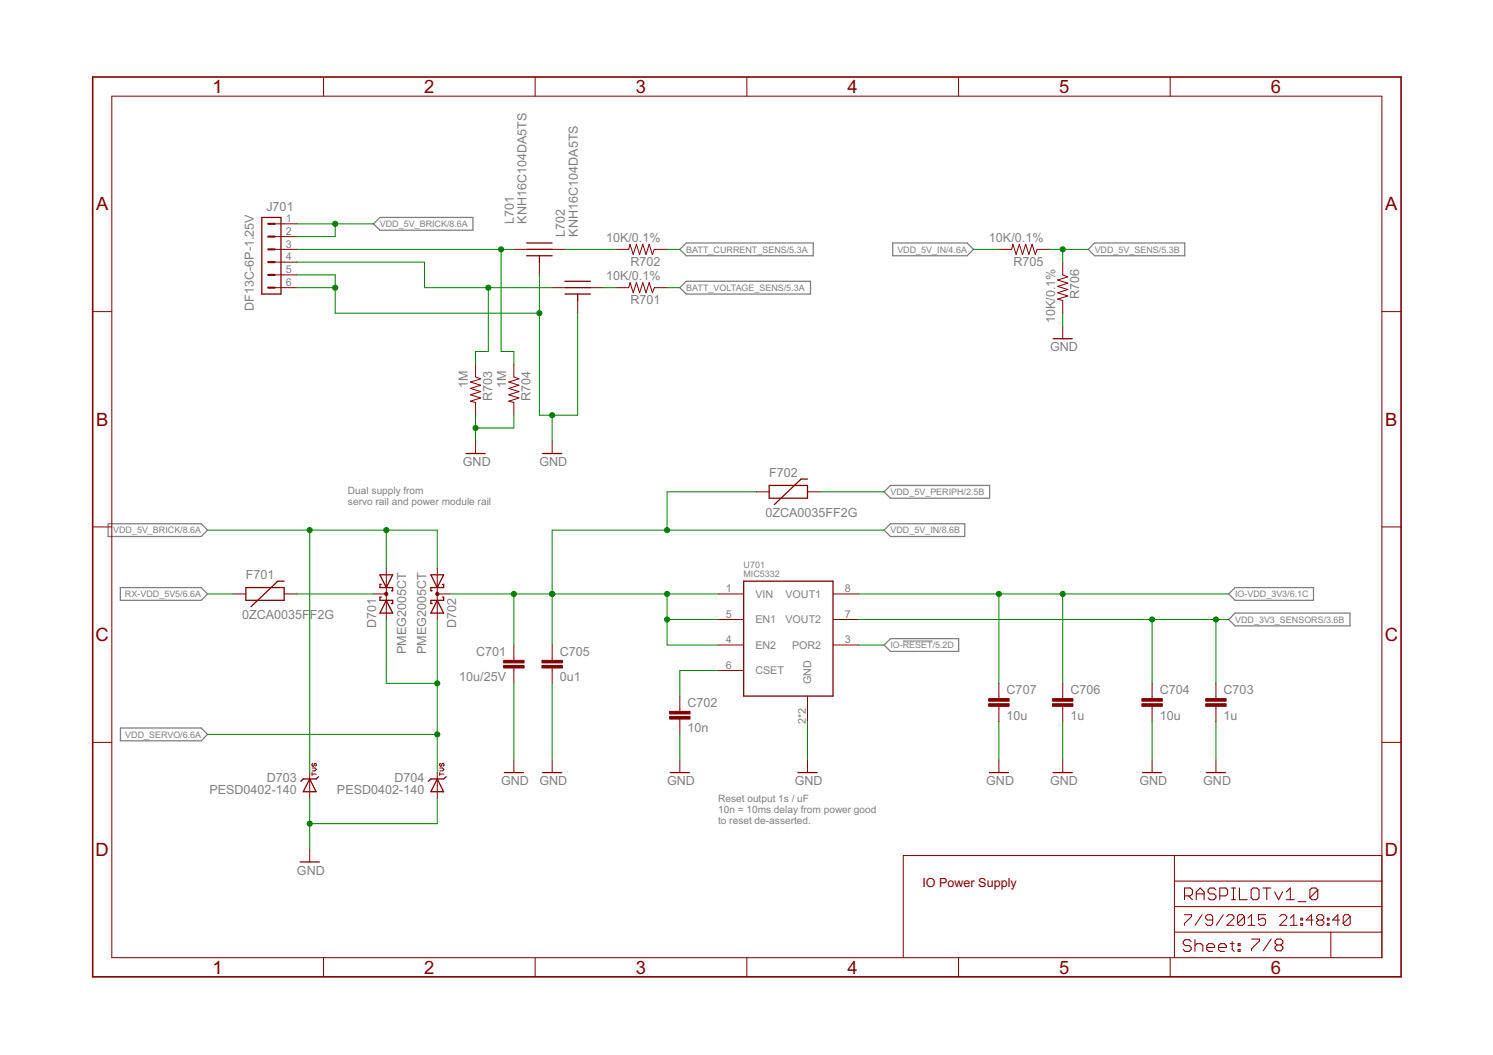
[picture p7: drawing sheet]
<svg xmlns="http://www.w3.org/2000/svg" width="297mm" height="210mm" viewBox="0 0 297 210" stroke-linecap="round" stroke-linejoin="round" font-family="sans-serif">
<g fill="none" stroke="#808080" stroke-width=".25">
<path d="M74.3 44.5l1.3-1.2h18.5v2.5h-18.5zM135.3 49.6l1.2-1.3h25.3v2.6h-25.3zM135.3 57.2l1.2-1.2h24.7v2.5h-24.7zM177.6 48.3h14.8l1.3 1.3-1.3 1.3h-14.8zM216.5 49.6l1.3-1.3h17.9v2.6h-17.9zM175.9 97.9l1.3-1.3h19.7v2.5h-19.7zM21.5 104.2h18.5l1.3 1.3-1.3 1.2h-18.5zM23.9 116.9h16.1l1.3 1.3-1.3 1.2h-16.1zM175.9 105.5l1.3-1.3h14.7v2.5h-14.7zM244.5 118.2l1.2-1.3h15.6v2.5h-15.6zM175.9 128.3l1.3-1.2h13.5v2.5h-13.5zM244.5 123.3l1.2-1.3h22.9v2.5h-22.9z"/>
<path d="M24 144.8h16l1.3 1.3-1.3 1.3h-16z"/>
</g>
<path d="M179.6 127.5h6" fill="none" stroke="#808080" stroke-width=".2"/>
<g fill="none" stroke="#800000" stroke-width=".2">
<path d="M22.2 19.1h252.7v171.4h-252.7zM64.4 15.3v3.8M106.5 15.3v3.8M148.6 15.3v3.8M190.7 15.3v3.8M232.8 15.3v3.8M54.6 44.5h4.5M54.6 47.1h4.5M54.6 49.6h4.5M54.6 52.2h4.5M54.6 54.7h4.5M54.6 57.2h4.5"/>
<path d="M102.2 49.6h2.6M107.3 52.2v2.5M109.9 49.6h2.5M109.9 57.2h2.5M114.9 59.8v2.5M117.5 57.2h2.5M122.6 49.6h2.5l.2-1 .7 2 .6-2 .7 2 .6-2 .6 2 .7-2 .6 2 .4-1h2.5M122.6 57.2h2.5l.2-1 .7 2.1 .6-2.1 .7 2.1 .6-2.1 .6 2.1 .7-2.1 .6 2.1 .4-1.1h2.5M198.7 49.6h2.6l.2-1 .7 2 .6-2 .6 2 .7-2 .6 2 .6-2 .7 2 .4-1h2.5M211.4 52.2v2.5l1 .4-2 .6 2 .6-2 .7 2 .6-2 .7 2 .6-2 .6 1 .3v2.5M18.4 62h3.8M94.6 72.5v2.5l1 .4-2 .6 2 .6-2 .7 2 .6-2 .6 2 .7-2 .6 1 .3v2.5"/>
<path d="M102.2 72.5v2.5l1.1 .4-2.1 .6 2.1 .6-2.1 .7 2.1 .6-2.1 .6 2.1 .7-2.1 .6 1 .3v2.5M211.4 64.9v2.5M274.9 62h3.8M94.6 87.7v2.5M109.9 87.7v2.5M150.5 97.9h2.5M160.7 97.9h2.5M18.4 104.8h3.8M46.4 118.2h2.5M56.5 118.2h2.6M74.3 118.2h2.6M76.9 113.1v10.2"/>
<path d="M87 118.2h2.5M87 113.1v10.2M142.9 118.2h5.1M165.7 118.2h5.1M274.9 104.8h3.8M102.2 128.3v3.1M102.2 132.9v3.1M109.9 128.3v3.1M109.9 132.9v3.1M135.3 138.5v3M142.9 123.3h5.1M142.9 128.3h5.1"/>
<path d="M142.9 133.4h5.1M160.7 138.5v5.1M165.7 123.3h5.1M165.7 128.3h5.1M198.7 136v3M211.4 136v3M229.2 136v3M241.9 136v3M18.4 147.7h3.8M61.6 153.7v5.1M62.1 154h.8M62.1 152.8h.6l.2 .3-.2 .3h-.6"/>
<path d="M62.1 153.7v.6M62.2 151.9l-.1 .4 .3 .1 .1-.4 .3-.1 .1 .1-.1 .4M87 153.7v5.1M87.5 154h.8M87.5 153.7v.6M87.5 152.8h.6l.2 .3-.2 .3h-.6M87.6 151.9l-.1 .4 .3 .1 .1-.4 .3-.1 .1 .1-.1 .4M102.2 151.2v2.5M109.9 151.2v2.5M135.3 143.1v3M135.3 151.2v2.5M160.7 151.2v2.5"/>
<path d="M198.7 140.5v3.1M198.7 151.2v2.5M211.4 140.5v3.1M211.4 151.2v2.5M229.2 140.5v3.1M229.2 151.2v2.5M241.9 140.5v3.1M241.9 151.2v2.5M274.9 147.7h3.8M61.6 169v2.5M233.7 170.2v20.3M233.7 175.3h41.2"/>
<path d="M274.9 170.2h-95.2v20.3M64.4 190.5v3.9M106.5 190.5v3.9M148.6 190.5v3.9M190.7 190.5v3.9M232.8 190.5v3.9M233.7 185.5h41.2M233.7 180.4h41.2M235.6 182h1.5v.4l-1.5 1.3v.4M239.2 182l-1.4 2.1M241.3 183h-1.1l-.3-.3v-.3l.3-.4h.7l.4 .4v1.3l-.4 .4h-.7l-.3-.4M243.4 182l-1.4 2.1"/>
<path d="M244.1 182.4l.3-.4h.7l.4 .4v.3l-1.4 1.4h1.4M247.6 182.4l-.4-.4h-.7l-.3 .4v1.3M247.6 182.4v1.3l-.4 .4h-.7l-.3-.4M247.6 182.4l-1.4 1.3M248.3 184.1h1.4M248.3 182.7l.7-.7v2.1M251.8 182h-1.4v1l.7-.3h.3l.4 .3v.7l-.4 .4h-.7l-.3-.4M254.6 182.4l.4-.4h.7l.3 .4v.3l-1.4 1.4h1.4M256.7 184.1h1.4M256.7 182.7l.7-.7v2.1M258.8 183.7h.4v.4h-.4zM258.8 182.7h.4v.3h-.4z"/>
<path d="M261.3 183h-1.4l1-1v2.1M262.3 183l-.3-.3v-.3l.3-.4h.7l.4 .4v.3l-.4 .3M262.3 183l-.3 .4v.3l.3 .4h.7l.4-.4v-.3l-.4-.4M262.3 183h.7M264.1 183.7h.3v.4h-.3zM264.1 182.7h.3v.3h-.3zM264.8 185.5v5M266.5 183h-1.4l1.1-1v2.1M268.6 182.4l-.3-.4h-.7l-.4 .4v1.3M268.6 182.4v1.3l-.3 .4h-.7l-.4-.4M268.6 182.4l-1.4 1.3"/>
</g>
<g fill="none" stroke="#800000" stroke-width=".21">
<path d="M235.7 178.2h1.1l.4-.4v-.7l-.4-.4h-1.1v2.3M236.5 178.2l.7 .8M238 179v-1.5l.8-.8 .8 .8v1.5M238 177.8h1.6M241.9 177.1l-.4-.4h-.8l-.4 .4v.4l.4 .3h.8l.4 .4v.4l-.4 .4h-.8l-.4-.4M242.7 178.2h1.2l.3-.4v-.7l-.3-.4h-1.2v2.3M245 176.7h.8M245 179h.8M245.4 176.7v2.3M246.6 176.7v2.3h1.5M249.3 176.7h.8l.4 .4v1.5l-.4 .4h-.8l-.4-.4v-1.5zM251.2 176.7h1.6"/>
<path d="M252 176.7v2.3M253.6 177.5l.8 1.5 .8-1.5M255.9 179h1.6M255.9 177.5l.8-.8v2.3M258.3 179.4h1.5M262.2 177.1l-.4-.4h-.8l-.4 .4v1.5M262.2 177.1v1.5l-.4 .4h-.8l-.4-.4M262.2 177.1l-1.6 1.5M237 187.3l-.4-.3h-.8l-.4 .3v.4l.4 .4h.8l.4 .4v.4l-.4 .4h-.8l-.4-.4M237.7 187v2.3M237.7 188.1l.4-.4h.8l.4 .4v1.2M240.1 188.5h1.6v-.4l-.4-.4h-.8l-.4 .4v.8l.4 .4h.8"/>
<path d="M242.4 188.5h1.6v-.4l-.4-.4h-.8l-.4 .4v.8l.4 .4h.8M244.8 187.7h.8M245.2 187.3v1.6l.4 .4M246.3 187.7h.4v.4h-.4zM246.3 188.9h.4v.4h-.4zM249 186.8h1.6v.4l-1.6 1.6v.4M252.9 186.8l-1.6 2.4M254.1 188l-.4-.4v-.4l.4-.4h.7l.4 .4v.4l-.4 .4M254.1 188l-.4 .4v.4l.4 .4h.7l.4-.4v-.4l-.4-.4M254.1 188h.7"/>
</g>
<path d="M18.4 15.3h260.3v179.1h-260.3z" fill="none" stroke="#800000" stroke-width=".32"/>
<g fill="#800000" stroke="#800000" stroke-width=".2">
<path d="M133.2 142.6h4.1v.5h-4.1z"/>
<path d="M133.2 141.5h4.1v.5h-4.1z"/>
<path d="M100.2 132.4h4.1v.5h-4.1z"/>
<path d="M100.2 131.4h4.1v.5h-4.1z"/>
<path d="M239.9 140h4v.5h-4z"/>
<path d="M239.9 139h4v.5h-4z"/>
<path d="M227.2 140h4v.5h-4z"/>
<path d="M227.2 139h4v.5h-4z"/>
<path d="M107.8 132.4h4.1v.5h-4.1z"/>
<path d="M107.8 131.4h4.1v.5h-4.1z"/>
<path d="M209.4 140h4.1v.5h-4.1z"/>
<path d="M209.4 139h4.1v.5h-4.1z"/>
<path d="M196.7 140h4.1v.5h-4.1z"/>
<path d="M196.7 139h4.1v.5h-4.1z"/>
</g>
<g fill="none" stroke="#800000" stroke-width=".25">
<path d="M52.1 43.3h3.8v15.2h-3.8zM104.8 50.9h5.1M104.8 48.3h5.1M104.8 49.6h5.1M107.3 50.9v1.3M112.4 58.5h5.1M112.4 56h5.1M112.4 57.2h5.1M114.9 58.5v1.3M209.5 67.4h3.8M92.7 90.2h3.8M107.9 90.2h3.9"/>
<path d="M153 96.6h7.7v2.5h-7.7zM160.7 95.3h-1.3l-5.3 5.1M48.9 116.9h7.6v2.5h-7.6zM56.5 115.6h-1.2l-5.4 5.1M75.6 114.4h2.5l-1.2 2.5zM75.8 116.3h-.2v.6h2.5v.6h-.2M75.8 118.8h-.2v.6h2.5v.7h-.2M76.9 119.4l1.2 2.6h-2.5zM85.7 114.4h2.6l-1.3 2.5zM87 119.4l1.3 2.6h-2.6zM88 116.3h.3v.6h-2.6v.6h.3M88 118.8h.3v.6h-2.6v.7h.3"/>
<path d="M148 115.6h17.7v22.9h-17.7zM61.6 155l1.3 2.5h-2.6zM63.4 154.5l-.5 .5h-2.6l-.5 .4M87 155l1.3 2.5h-2.6zM88.8 154.5l-.5 .5h-2.6l-.5 .4M100.3 153.7h3.8M107.9 153.7h3.9M133.3 153.7h3.9M158.7 153.7h3.9M196.8 153.7h3.8M209.5 153.7h3.8M227.3 153.7h3.8"/>
<path d="M240 153.7h3.8M59.7 171.5h3.8"/>
</g>
<g fill="#800000" stroke="#800000" stroke-width=".2">
<path d="M76.6 117.9l.3-.1 .2 .1v.5l-.2 .1-.3-.1z" fill-rule="evenodd"/>
<circle cx="87" cy="118.2" r=".33"/>
</g>
<path d="M53.4 44.5h1.2M53.4 47.1h1.2M53.4 49.6h1.2M53.4 52.2h1.2M53.4 54.7h1.2M53.4 57.2h1.2" fill="none" stroke="#800000" stroke-width=".42"/>
<g fill="none" stroke="#008000" stroke-width=".2">
<path d="M59.1 54.7h7.6v7.6h40.6M59.1 57.2h7.6M59.1 52.2h25.4v5h25.4M59.1 49.6h43.1M59.1 44.5h15.2M66.7 44.5v2.6h-7.6M97.2 57.2v12.7h-2.6v2.6M99.7 49.6v20.3h2.5v2.6M107.3 54.7v27.9h7.6v-20.3M112.4 49.6h10.2M120 57.2h2.6M132.7 57.2h2.6"/>
<path d="M132.7 49.6h2.6M193.7 49.6h5M208.9 49.6h7.6M211.4 49.6v2.6M211.4 62.3v2.6M94.6 82.6v5.1M102.2 82.6v2.6h-7.6M109.9 82.6v5.1M150.5 97.9h-17.8v7.6M163.2 97.9h12.7M41.3 105.5h45.7v7.6M41.3 118.2h5.1"/>
<path d="M59.1 118.2h15.2M61.6 105.5v48.2M76.9 105.5v7.6M89.5 118.2h53.4M102.2 118.2v10.1M132.7 118.2v10.1h10.2M170.8 118.2h73.7M175.9 105.5h-66v22.8M198.7 118.2v17.8M211.4 118.2v17.8M76.9 123.3v12.7h10.1M87 123.3v30.4"/>
<path d="M102.2 136v15.2M109.9 136v15.2M132.7 123.3h10.2M142.9 133.4h-7.6v5.1M170.8 128.3h5.1M170.8 123.3h73.7M229.2 123.3v12.7M241.9 123.3v12.7M41.3 146.1h45.7M61.6 158.8v10.2M87 158.8v5.1h-25.4M135.3 146.1v5.1"/>
<path d="M160.7 143.6v7.6M198.7 143.6v7.6M211.4 143.6v7.6M229.2 143.6v7.6M241.9 143.6v7.6"/>
</g>
<g fill="#008000" stroke="#008000" stroke-width=".2">
<circle cx="107.3" cy="62.3" r=".51"/>
<circle cx="109.9" cy="82.6" r=".51"/>
<circle cx="66.7" cy="57.2" r=".51"/>
<circle cx="94.6" cy="85.2" r=".51"/>
<circle cx="61.6" cy="163.9" r=".51"/>
<circle cx="87" cy="136" r=".51"/>
<circle cx="87" cy="146.1" r=".51"/>
<circle cx="132.7" cy="118.2" r=".51"/>
<circle cx="109.9" cy="118.2" r=".51"/>
<circle cx="102.2" cy="118.2" r=".51"/>
<circle cx="132.7" cy="123.3" r=".51"/>
<circle cx="132.7" cy="105.5" r=".51"/>
<circle cx="97.2" cy="57.2" r=".51"/>
<circle cx="99.7" cy="49.6" r=".51"/>
<circle cx="66.7" cy="44.5" r=".51"/>
<circle cx="76.9" cy="105.5" r=".51"/>
<circle cx="61.6" cy="105.5" r=".51"/>
<circle cx="211.4" cy="49.6" r=".51"/>
<circle cx="229.2" cy="123.3" r=".51"/>
<circle cx="241.9" cy="123.3" r=".51"/>
<circle cx="198.7" cy="118.2" r=".51"/>
<circle cx="211.4" cy="118.2" r=".51"/>
</g>
<g font-size="4.1" fill="#800000">
<text x="42.3" y="18.5">1</text>
<text x="84.4" y="18.5">2</text>
<text x="126.5" y="18.5">3</text>
<text x="168.6" y="18.5">4</text>
<text x="210.7" y="18.5">5</text>
<text x="252.9" y="18.5">6</text>
<text x="19.1" y="41.9">A</text>
<text x="275.6" y="41.9">A</text>
<text x="19.1" y="84.7">B</text>
<text x="275.6" y="84.7">B</text>
<text x="19" y="127.6">C</text>
<text x="275.5" y="127.6">C</text>
<text x="19" y="170.4">D</text>
<text x="275.5" y="170.4">D</text>
<text x="42.3" y="193.7">1</text>
<text x="84.4" y="193.7">2</text>
<text x="126.5" y="193.7">3</text>
<text x="168.6" y="193.7">4</text>
<text x="210.7" y="193.7">5</text>
<text x="252.9" y="193.7">6</text>
</g>
<g font-size="2.8" fill="#808080">
<text x="53" y="42">J701</text>
<text x="102.2" y="44.5" transform="rotate(-90 102.2 44.5)">L701</text>
<text x="104.8" y="44.5" transform="rotate(-90 104.8 44.5)">KNH16C104DA5TS</text>
<text x="112.4" y="47.1" transform="rotate(-90 112.4 47.1)">L702</text>
<text x="114.9" y="47.1" transform="rotate(-90 114.9 47.1)">KNH16C104DA5TS</text>
<text x="120.6" y="48.1">10K/0.1%</text>
<text x="125.5" y="52.9">R702</text>
<text x="196.8" y="48.1">10K/0.1%</text>
<text x="201.6" y="52.9">R705</text>
<text x="120.6" y="55.7">10K/0.1%</text>
<text x="214.7" y="59.4" transform="rotate(-90 214.7 59.4)">R706</text>
<text x="50.5" y="61.8" transform="rotate(-90 50.5 61.8)">DF13C-6P-1.25V</text>
<text x="125.5" y="60.5">R701</text>
<text x="209.9" y="64.3" transform="rotate(-90 209.9 64.3)">10K/0.1%</text>
<text x="208.9" y="69.9">GND</text>
<text x="93.1" y="77.2" transform="rotate(-90 93.1 77.2)">1M</text>
<text x="100.7" y="77.2" transform="rotate(-90 100.7 77.2)">1M</text>
<text x="97.9" y="79.7" transform="rotate(-90 97.9 79.7)">R703</text>
<text x="105.5" y="79.7" transform="rotate(-90 105.5 79.7)">R704</text>
<text x="92.1" y="92.8">GND</text>
<text x="107.3" y="92.8">GND</text>
<text x="153" y="94.8">F702</text>
<text x="152.3" y="102.9">0ZCA0035FF2G</text>
<text x="48.9" y="115.1">F701</text>
<text x="48.1" y="123.3">0ZCA0035F</text>
<text x="61.7" y="123.3">F2G</text>
<text x="74.8" y="124.9" transform="rotate(-90 74.8 124.9)">D701</text>
<text x="90.8" y="124.9" transform="rotate(-90 90.8 124.9)">D702</text>
<text x="80.8" y="130.2" transform="rotate(-90 80.8 130.2)">PMEG2005CT</text>
<text x="84.8" y="130.2" transform="rotate(-90 84.8 130.2)">PMEG2005CT</text>
<text x="94.7" y="130.5">C701</text>
<text x="111.4" y="130.5">C705</text>
<text x="91.4" y="135.6">10u/25V</text>
<text x="111.4" y="135.6">0u1</text>
<text x="136.8" y="140.6">C702</text>
<text x="200.3" y="143.2">10u</text>
<text x="200.3" y="138.1">C707</text>
<text x="213" y="143.2">1u</text>
<text x="213" y="138.1">C706</text>
<text x="230.7" y="143.2">10u</text>
<text x="230.7" y="138.1">C704</text>
<text x="243.4" y="143.2">1u</text>
<text x="243.4" y="138.1">C703</text>
<text x="136.8" y="145.7">10n</text>
<text x="53.1" y="155.5">D703</text>
<text x="78.5" y="155.5">D704</text>
<text x="41.6" y="158">PESD0402-140</text>
<text x="67" y="158">PESD0402-140</text>
<text x="99.7" y="156.3">GND</text>
<text x="107.3" y="156.3">GND</text>
<text x="132.7" y="156.3">GND</text>
<text x="158.1" y="156.3">GND</text>
<text x="196.2" y="156.3">GND</text>
<text x="208.9" y="156.3">GND</text>
<text x="226.7" y="156.3">GND</text>
<text x="239.4" y="156.3">GND</text>
<text x="59.1" y="174">GND</text>
</g>
<text font-size="2.8" fill="#800000" x="183.5" y="176.6">IO Power Supply</text>
<g font-size="2.4" fill="#808080">
<text x="56.9" y="44.2">1</text>
<text x="56.9" y="46.7">2</text>
<text x="56.9" y="49.3">3</text>
<text x="56.9" y="51.8">4</text>
<text x="56.9" y="54.3">5</text>
<text x="56.9" y="56.9">6</text>
<text x="144.4" y="117.8">1</text>
<text x="150.3" y="118.9">VIN</text>
<text x="156.3" y="118.9">VOUT1</text>
<text x="168.1" y="117.8">8</text>
<text x="144.4" y="122.9">5</text>
<text x="150.3" y="124">EN1</text>
<text x="156.3" y="124">VOUT2</text>
<text x="168.1" y="122.9">7</text>
<text x="144.4" y="128">4</text>
<text x="150.3" y="129.1">EN2</text>
<text x="157.6" y="129.1">POR2</text>
<text x="168.1" y="128">3</text>
<text x="144.4" y="133.1">6</text>
<text x="150.3" y="134.2">CSET</text>
<text x="161.4" y="136.2" transform="rotate(-90 161.4 136.2)">GND</text>
<text x="160.3" y="144" transform="rotate(-90 160.3 144)">2*2</text>
</g>
<g font-size="2.2" fill="#808080">
<text x="69.2" y="98.3">Dual supply from</text>
<text x="69.2" y="100.4">servo rail and power module rail</text>
<text x="142.9" y="159.6">Reset output 1s / uF</text>
<text x="142.9" y="161.7">10n = 10ms delay from power good</text>
<text x="142.9" y="163.9">to reset de-asserted.</text>
</g>
<g font-size="2" fill="#808080">
<text x="75.6" y="45.2">VDD_5V_BRICK/8.6A</text>
<text x="136.5" y="50.2">BATT_CURRENT_SENS/5.3A</text>
<text x="178.5" y="50.2">VDD_5V_IN/4.6A</text>
<text x="217.8" y="50.2">VDD_5V_SENS/5.3B</text>
<text x="136.5" y="57.9">BATT_VOLTAGE_SENS/5.3A</text>
<text x="177.2" y="98.5">VDD_5V_PERIPH/2.5B</text>
<text x="22.5" y="106.1">VDD_5V_BRICK/8.6A</text>
<text x="177.2" y="106.1">VDD_5V_IN/8.6B</text>
<text x="148" y="113.1">U701</text>
<text x="24.9" y="118.8">RX-VDD_5V5/6.6A</text>
<text x="148" y="114.9">MIC5332</text>
<text x="245.7" y="118.8">IO-VDD_3V3/6.1C</text>
<text x="245.7" y="123.9">VDD_3V3_SENSORS/3.6B</text>
<text x="177.2" y="129">IO-RESET/5.2D</text>
<text x="24.9" y="146.7">VDD_SERVO/6.6A</text>
</g>
</svg>
